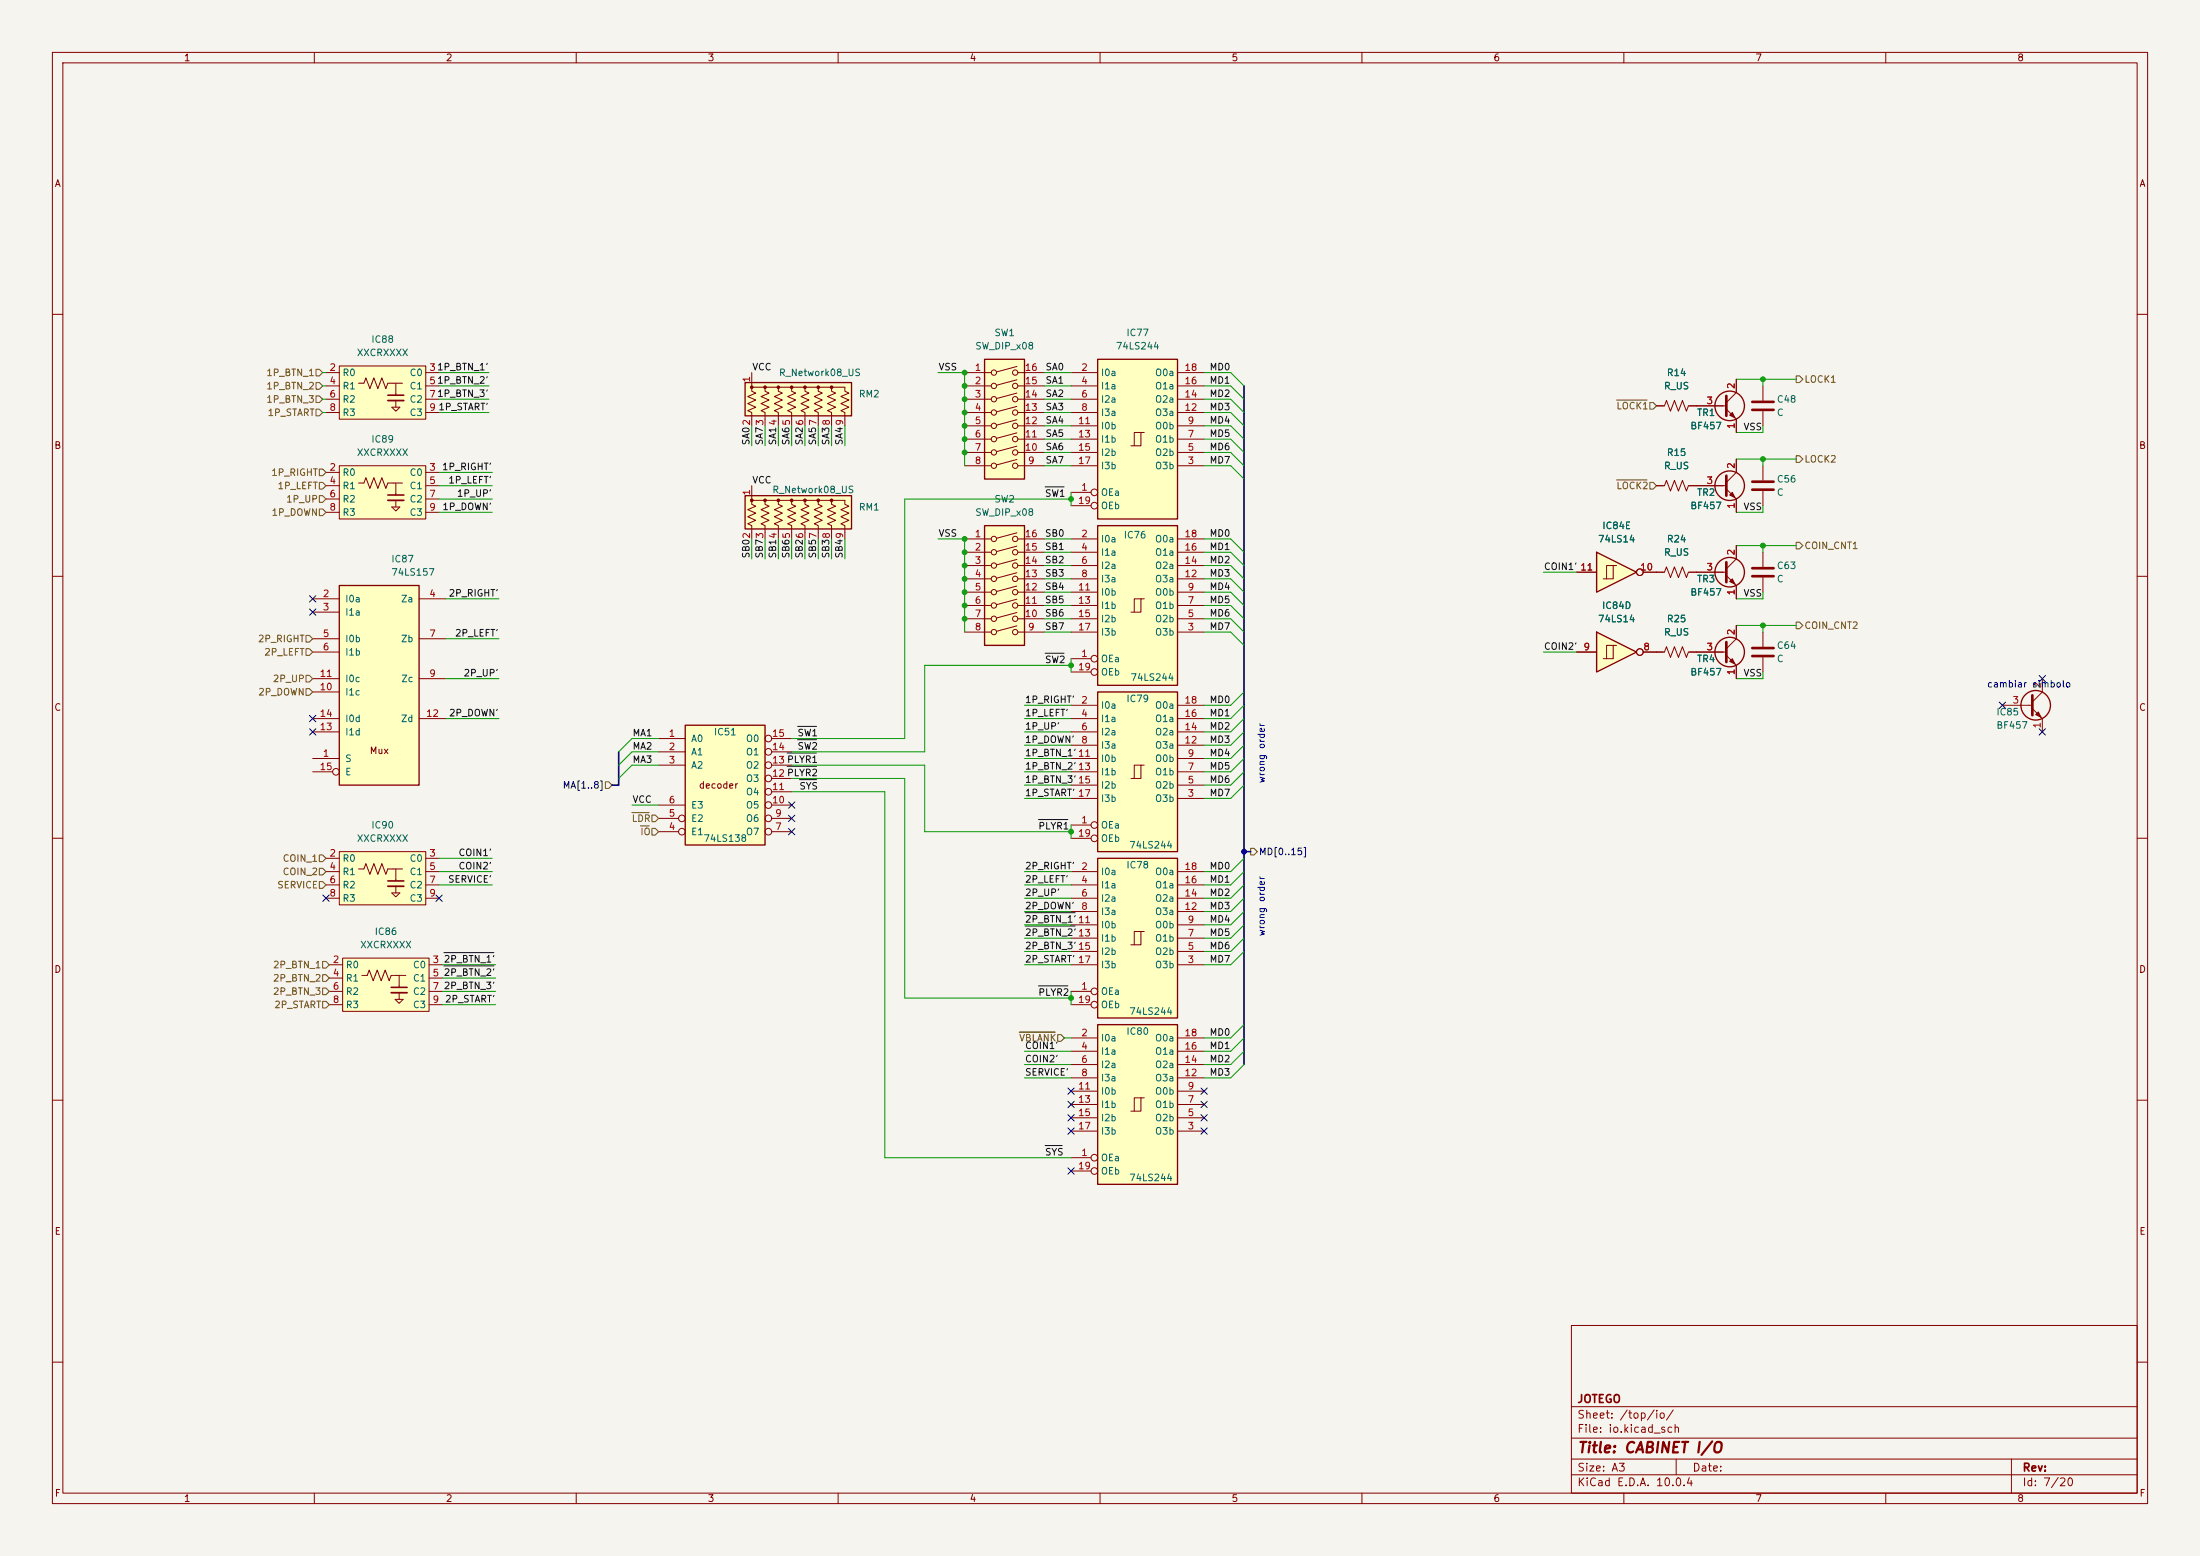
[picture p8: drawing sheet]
<svg xmlns="http://www.w3.org/2000/svg" width="420mm" height="297mm" viewBox="0 0 420 297" stroke-linecap="round" stroke-linejoin="round" font-family="sans-serif">
<path d="M0 0h420v297h-420z" fill="#f5f4ef" stroke="#f5f4ef" stroke-width=".19"/>
<g fill="none" stroke="#840000" stroke-width=".19">
<path d="M10 10h400v277h-400zM12 12h396v273h-396zM60 10v2M110 10v2M160 10v2M210 10v2M260 10v2M310 10v2M360 10v2M10 60h2M408 60h2M10 110h2"/>
<path d="M323.8 109.2h5.8M329.6 109.9l1.9 1.9v2.5M331.5 104.1v2.6l-1.9 1.9M408 110h2M10 160h2M408 160h2M10 210h2M408 210h2M300 253h108v32h-108zM10 260h2M300 278.5h108M300 274.5h108"/>
<path d="M300 268.5h108M320 278.5v3M384 278.5v6.5M408 260h2M60 285v2M110 285v2M160 285v2M210 285v2M260 285v2M300 281.5h108M310 285v2M360 285v2"/>
</g>
<path d="M329.6 107.3v3.8" fill="none" stroke="#840000" stroke-width=".51"/>
<circle cx="330.2" cy="109.2" r="2.82" fill="none" stroke="#840000" stroke-width=".25"/>
<path d="M330.2 111l.5-.5 .5 1z" fill="#840000" stroke="#840000" stroke-width=".19"/>
<path d="M64.8 88.9h16.5v10.2h-16.5z" fill="#ffffc2"/>
<g fill="none" stroke="#840000" stroke-width=".19">
<path d="M62.2 90.2h2.6M62.2 92.7h2.6M62.2 95.3h2.6M62.2 97.8h2.6M64.8 88.9h16.5v10.2h-16.5zM68.5 92.2h1l.3-1 .8 2 .8-2 .7 2 .8-2 .8 2 .3-1h2.8M74.8 96.8h1.5l-.7 .7zM75.6 92.2v2.3M75.6 95.5v1.3M81.3 90.2h2.5M81.3 92.7h2.5M81.3 95.3h2.5"/>
<path d="M81.3 97.8h2.5"/>
</g>
<path d="M74 94.5h3.1" fill="none" stroke="#840000" stroke-width=".3"/>
<path d="M74 95.5h3.1" fill="none" stroke="#840000" stroke-width=".33"/>
<path d="M188 68.6h7.6v22.8h-7.6z" fill="#ffffc2"/>
<g fill="none" stroke="#840000" stroke-width=".19">
<path d="M184.1 71.1h5.1M184.1 73.7h5.1M184.1 76.2h5.1M184.1 78.7h5.1M194.1 70l-3.9 1M194.1 72.5l-3.9 1M194.1 75l-3.9 1.1M194.1 77.6l-3.9 1M194.3 71.1h5.1M194.3 73.7h5.1M194.3 76.2h5.1M194.3 78.7h5.1"/>
<path d="M184.1 81.3h5.1M184.1 83.8h5.1M184.1 86.4h5.1M184.1 88.9h5.1M194.1 80.1l-3.9 1.1M194.1 82.6l-3.9 1.1M194.1 85.2l-3.9 1M194.1 87.7l-3.9 1M194.3 81.3h5.1M194.3 83.8h5.1M194.3 86.4h5.1M194.3 88.9h5.1"/>
<circle cx="189.7" cy="76.2" r=".51"/>
<circle cx="189.7" cy="71.1" r=".51"/>
<circle cx="189.7" cy="73.7" r=".51"/>
<circle cx="189.7" cy="78.7" r=".51"/>
<circle cx="193.8" cy="71.1" r=".51"/>
<circle cx="193.8" cy="73.7" r=".51"/>
<circle cx="193.8" cy="76.2" r=".51"/>
<circle cx="193.8" cy="78.7" r=".51"/>
<circle cx="189.7" cy="83.8" r=".51"/>
<circle cx="189.7" cy="81.3" r=".51"/>
<circle cx="189.7" cy="86.4" r=".51"/>
<circle cx="189.7" cy="88.9" r=".51"/>
<circle cx="193.8" cy="83.8" r=".51"/>
<circle cx="193.8" cy="86.4" r=".51"/>
<circle cx="193.8" cy="81.3" r=".51"/>
<circle cx="193.8" cy="88.9" r=".51"/>
</g>
<path d="M188 68.6h7.6v22.8h-7.6z" fill="none" stroke="#840000" stroke-width=".25"/>
<path d="M64.8 111.8h15.2v38.1h-15.2z" fill="#ffffc2"/>
<g fill="none" stroke="#840000" stroke-width=".25">
<path d="M64.8 111.8h15.2v38.1h-15.2z"/>
<circle cx="330.2" cy="92.7" r="2.82"/>
</g>
<g fill="none" stroke="#840000" stroke-width=".19">
<path d="M316.2 92.7h1.6l.3-1 .8 2 .8-2 .7 2 .8-2 .7 2 .4-1h7.3M329.6 93.3l1.9 2v2.5M331.5 87.6v2.6l-1.9 1.9M336.5 88.9v2.8M336.5 93.7v2.8M59.7 114.3h5.1M59.7 116.8h5.1M80 114.3h5.1M316.2 109.2h1.6l.3-1 .8 2 .8-2 .7 2 .8-2 .7 2 .4-1h1.5M336.5 105.4v2.8M336.5 110.2v2.8M59.7 121.9h5.1"/>
<path d="M59.7 124.5h5.1M59.7 129.5h5.1M59.7 132.1h5.1M59.7 137.2h5.1M59.7 139.7h5.1M80 121.9h5.1M80 129.5h5.1M80 137.2h5.1M59.7 144.8h5.1M59.7 147.3h3.8"/>
<circle cx="64.1" cy="147.3" r=".63"/>
</g>
<path d="M329.6 90.8v3.8M334.5 93.5h4.1M334.5 91.9h4.1M334.5 110h4.1M334.5 108.5h4.1" fill="none" stroke="#840000" stroke-width=".51"/>
<path d="M330.2 94.5l.5-.5 .5 1z" fill="#840000" stroke="#840000" stroke-width=".19"/>
<path d="M304.8 120.7l7.6 3.8-7.6 3.8z" fill="#ffffc2"/>
<g fill="none" stroke="#840000" stroke-width=".25">
<path d="M304.8 120.7l7.6 3.8-7.6 3.8z"/>
<circle cx="330.2" cy="124.5" r="2.82"/>
</g>
<g fill="none" stroke="#840000" stroke-width=".19">
<path d="M331.5 119.4v2.5l-1.9 1.9M301 124.5h3.8M308 123.2h-1.3v2.5M308.6 123.2h-.6v2.5h-1.9M313.7 124.5h4.1l.3-1.1 .8 2.1 .8-2.1 .7 2.1 .8-2.1 .7 2.1 .4-1h7.3M329.6 125.1l1.9 1.9v2.5"/>
<circle cx="313.1" cy="124.5" r=".63"/>
</g>
<path d="M329.6 122.6v3.8" fill="none" stroke="#840000" stroke-width=".51"/>
<path d="M330.2 126.2l.5-.5 .5 1z" fill="#840000" stroke="#840000" stroke-width=".19"/>
<path d="M64.8 69.9h16.5v10.1h-16.5z" fill="#ffffc2"/>
<g fill="none" stroke="#840000" stroke-width=".19">
<path d="M62.2 71.1h2.6M62.2 73.7h2.6M62.2 76.2h2.6M62.2 78.7h2.6M64.8 69.9h16.5v10.1h-16.5zM68.5 73.2h1l.3-1.1 .8 2.1 .8-2.1 .7 2.1 .8-2.1 .8 2.1 .3-1h2.8M74.8 77.7h1.5l-.7 .8zM75.6 73.2v2.2M75.6 76.5v1.2M81.3 71.1h2.5M81.3 73.7h2.5M81.3 76.2h2.5"/>
<path d="M81.3 78.7h2.5"/>
</g>
<path d="M74 75.4h3.1" fill="none" stroke="#840000" stroke-width=".3"/>
<path d="M74 76.5h3.1" fill="none" stroke="#840000" stroke-width=".33"/>
<path d="M304.8 105.4l7.6 3.8-7.6 3.8z" fill="#ffffc2"/>
<g fill="none" stroke="#840000" stroke-width=".25">
<path d="M304.8 105.4l7.6 3.8-7.6 3.8z"/>
<circle cx="330.2" cy="77.5" r="2.82"/>
</g>
<g fill="none" stroke="#840000" stroke-width=".19">
<path d="M316.2 77.5h1.6l.3-1 .8 2 .8-2 .7 2 .8-2 .7 2 .4-1h7.3M329.6 78.1l1.9 1.9v2.6M331.5 72.4v2.5l-1.9 1.9M301 109.2h3.8M308 108h-1.3v2.5M308.6 108h-.6v2.5h-1.9M313.7 109.2h2.5M336.5 120.7v2.7M336.5 125.5v2.8"/>
<circle cx="313.1" cy="109.2" r=".63"/>
</g>
<path d="M329.6 75.6v3.8M334.5 125.2h4.1M334.5 123.7h4.1" fill="none" stroke="#840000" stroke-width=".51"/>
<path d="M330.2 79.2l.5-.5 .5 1.1z" fill="#840000" stroke="#840000" stroke-width=".19"/>
<path d="M142.2 94.6h20.4v6.4h-20.4z" fill="#ffffc2"/>
<path d="M142.2 94.6h20.4v6.4h-20.4z" fill="none" stroke="#840000" stroke-width=".25"/>
<g fill="#840000" stroke="#840000" stroke-width=".19">
<circle cx="143.5" cy="95.5" r=".25"/>
<circle cx="146" cy="95.5" r=".25"/>
<circle cx="148.6" cy="95.5" r=".25"/>
<circle cx="151.1" cy="95.5" r=".25"/>
<circle cx="153.7" cy="95.5" r=".25"/>
<circle cx="156.2" cy="95.5" r=".25"/>
<circle cx="158.7" cy="95.5" r=".25"/>
</g>
<path d="M143.5 92.7v2.6M146 95.5v.8l.8 .3-1.5 .7 1.5 .6-1.5 .7 1.5 .7-1.5 .7 .7 .3v2.6M148.6 95.5v.8l.8 .3-1.6 .7 1.6 .6-1.6 .7 1.6 .7-1.6 .7 .8 .3v2.6M151.1 95.5v.8l.8 .3-1.5 .7 1.5 .6-1.5 .7 1.5 .7-1.5 .7 .7 .3v2.6M153.7 95.5v.8l.7 .3-1.5 .7 1.5 .6-1.5 .7 1.5 .7-1.5 .7 .8 .3v2.6M156.2 95.5v.8l.8 .3-1.6 .7 1.6 .6-1.6 .7 1.6 .7-1.6 .7 .8 .3v2.6M158.7 95.5v.8l.8 .3-1.5 .7 1.5 .6-1.5 .7 1.5 .7-1.5 .7 .7 .3v2.6M143.5 102.9v-2.6l-.8-.3 1.6-.7-1.6-.7 1.6-.7-1.6-.6 1.6-.7-.8-.3v-.8h17.8v.8l.8 .3-1.6 .7 1.6 .6-1.6 .7 1.6 .7-1.6 .7 .8 .3v2.6" fill="none" stroke="#840000" stroke-width=".19"/>
<path d="M142.2 73h20.4v6.4h-20.4z" fill="#ffffc2"/>
<path d="M142.2 73h20.4v6.4h-20.4z" fill="none" stroke="#840000" stroke-width=".25"/>
<g fill="#840000" stroke="#840000" stroke-width=".19">
<circle cx="143.5" cy="73.9" r=".25"/>
<circle cx="146" cy="73.9" r=".25"/>
<circle cx="148.6" cy="73.9" r=".25"/>
<circle cx="151.1" cy="73.9" r=".25"/>
<circle cx="153.7" cy="73.9" r=".25"/>
<circle cx="156.2" cy="73.9" r=".25"/>
<circle cx="158.7" cy="73.9" r=".25"/>
</g>
<path d="M143.5 71.1v2.6M146 73.9v.8l.8 .3-1.5 .7 1.5 .7-1.5 .6 1.5 .7-1.5 .7 .7 .3v2.6M148.6 73.9v.8l.8 .3-1.6 .7 1.6 .7-1.6 .6 1.6 .7-1.6 .7 .8 .3v2.6M151.1 73.9v.8l.8 .3-1.5 .7 1.5 .7-1.5 .6 1.5 .7-1.5 .7 .7 .3v2.6M153.7 73.9v.8l.7 .3-1.5 .7 1.5 .7-1.5 .6 1.5 .7-1.5 .7 .8 .3v2.6M156.2 73.9v.8l.8 .3-1.6 .7 1.6 .7-1.6 .6 1.6 .7-1.6 .7 .8 .3v2.6M158.7 73.9v.8l.8 .3-1.5 .7 1.5 .7-1.5 .6 1.5 .7-1.5 .7 .7 .3v2.6M143.5 81.3v-2.6l-.8-.3 1.6-.7-1.6-.7 1.6-.6-1.6-.7 1.6-.7-.8-.3v-.8h17.8v.8l.8 .3-1.6 .7 1.6 .7-1.6 .6 1.6 .7-1.6 .7 .8 .3v2.6" fill="none" stroke="#840000" stroke-width=".19"/>
<path d="M65.4 182.9h16.5v10.1h-16.5z" fill="#ffffc2"/>
<g fill="none" stroke="#840000" stroke-width=".19">
<path d="M336.5 73.7v2.8M336.5 78.5v2.8M382.3 134.6h5.7M388 135.3l1.9 1.9v2.5M389.9 129.5v2.6l-1.9 1.9M62.9 184.2h2.5M62.9 186.7h2.5M62.9 189.2h2.5M62.9 191.8h2.5M65.4 182.9h16.5v10.1h-16.5zM69.1 186.2h1l.4-1 .7 2 .8-2 .8 2 .7-2 .8 2 .4-1h2.8M75.4 190.8h1.6l-.8 .7z"/>
<path d="M76.2 186.2v2.3M76.2 189.5v1.3M81.9 184.2h2.6M81.9 186.7h2.6M81.9 189.2h2.6M81.9 191.8h2.6"/>
</g>
<path d="M74.7 188.5h3" fill="none" stroke="#840000" stroke-width=".3"/>
<path d="M74.7 189.5h3" fill="none" stroke="#840000" stroke-width=".33"/>
<path d="M334.5 78.2h4.1M334.5 76.7h4.1M388 132.7v3.8" fill="none" stroke="#840000" stroke-width=".51"/>
<circle cx="388.6" cy="134.6" r="2.82" fill="none" stroke="#840000" stroke-width=".25"/>
<path d="M388.6 136.4l.5-.5 .5 1z" fill="#840000" stroke="#840000" stroke-width=".19"/>
<path d="M209.5 132.1h15.3v30.5h-15.3z" fill="#ffffc2"/>
<g fill="none" stroke="#840000" stroke-width=".19">
<path d="M204.5 134.6h5M204.5 137.2h5M204.5 139.7h5M224.8 134.6h5.1M224.8 137.2h5.1M224.8 139.7h5.1M204.5 157.5h3.8M204.5 152.4h5M204.5 149.9h5M204.5 147.3h5M204.5 142.2h5M204.5 144.8h5"/>
<path d="M217.8 146.1h-1.3v2.5M218.4 146.1h-.6v2.5h-1.9M224.8 152.4h5.1M224.8 149.9h5.1M224.8 147.3h5.1M224.8 142.2h5.1M224.8 144.8h5.1M204.5 160h3.8"/>
<circle cx="208.9" cy="157.5" r=".63"/>
<circle cx="208.9" cy="160" r=".63"/>
</g>
<path d="M209.5 132.1h15.3v30.5h-15.3z" fill="none" stroke="#840000" stroke-width=".25"/>
<path d="M188 100.3h7.6v22.9h-7.6z" fill="#ffffc2"/>
<g fill="none" stroke="#840000" stroke-width=".19">
<path d="M184.1 102.9h5.1M184.1 105.4h5.1M184.1 108h5.1M184.1 110.5h5.1M184.1 113h5.1M184.1 115.6h5.1M184.1 118.1h5.1M194.1 101.7l-3.9 1M194.1 104.2l-3.9 1.1M194.1 106.8l-3.9 1M194.1 109.3l-3.9 1.1M194.1 111.9l-3.9 1"/>
<path d="M194.1 114.4l-3.9 1M194.1 116.9l-3.9 1.1M194.1 119.5l-3.9 1M194.3 102.9h5.1M194.3 105.4h5.1M194.3 108h5.1M194.3 110.5h5.1M194.3 113h5.1M194.3 115.6h5.1M194.3 118.1h5.1M184.1 120.7h5.1M194.3 120.7h5.1"/>
<circle cx="189.7" cy="118.1" r=".51"/>
<circle cx="189.7" cy="105.4" r=".51"/>
<circle cx="189.7" cy="113" r=".51"/>
<circle cx="189.7" cy="102.9" r=".51"/>
<circle cx="189.7" cy="108" r=".51"/>
<circle cx="189.7" cy="110.5" r=".51"/>
<circle cx="189.7" cy="115.6" r=".51"/>
<circle cx="193.8" cy="105.4" r=".51"/>
<circle cx="193.8" cy="102.9" r=".51"/>
<circle cx="193.8" cy="113" r=".51"/>
<circle cx="193.8" cy="108" r=".51"/>
<circle cx="193.8" cy="115.6" r=".51"/>
<circle cx="193.8" cy="118.1" r=".51"/>
<circle cx="193.8" cy="110.5" r=".51"/>
<circle cx="189.7" cy="120.7" r=".51"/>
<circle cx="193.8" cy="120.7" r=".51"/>
</g>
<path d="M188 100.3h7.6v22.9h-7.6z" fill="none" stroke="#840000" stroke-width=".25"/>
<path d="M209.5 195.6h15.3v30.5h-15.3z" fill="#ffffc2"/>
<g fill="none" stroke="#840000" stroke-width=".19">
<path d="M204.5 198.1h5M224.8 198.1h5.1M204.5 215.9h5M204.5 200.7h5M204.5 213.4h5M204.5 203.2h5M204.5 210.8h5M204.5 205.7h5M204.5 208.3h5M217.8 209.6h-1.3v2.5M218.4 209.6h-.6v2.5h-1.9M224.8 215.9h5.1"/>
<path d="M224.8 200.7h5.1M224.8 213.4h5.1M224.8 203.2h5.1M224.8 210.8h5.1M224.8 205.7h5.1M224.8 208.3h5.1M204.5 221h3.8M204.5 223.5h3.8"/>
<circle cx="208.9" cy="221" r=".63"/>
<circle cx="208.9" cy="223.5" r=".63"/>
</g>
<path d="M209.5 195.6h15.3v30.5h-15.3z" fill="none" stroke="#840000" stroke-width=".25"/>
<path d="M209.5 163.8h15.3v30.5h-15.3z" fill="#ffffc2"/>
<g fill="none" stroke="#840000" stroke-width=".19">
<path d="M204.5 166.4h5M204.5 168.9h5M204.5 171.5h5M204.5 179.1h5M204.5 174h5M204.5 176.5h5M217.8 177.8h-1.3v2.5M218.4 177.8h-.6v2.5h-1.9M224.8 166.4h5.1M224.8 168.9h5.1M224.8 171.5h5.1M224.8 179.1h5.1"/>
<path d="M224.8 174h5.1M224.8 176.5h5.1M204.5 189.2h3.8M204.5 184.2h5M204.5 181.6h5M204.5 191.8h3.8M224.8 184.2h5.1M224.8 181.6h5.1"/>
<circle cx="208.9" cy="191.8" r=".63"/>
<circle cx="208.9" cy="189.2" r=".63"/>
</g>
<path d="M209.5 163.8h15.3v30.5h-15.3z" fill="none" stroke="#840000" stroke-width=".25"/>
<path d="M209.5 100.3h15.3v30.5h-15.3z" fill="#ffffc2"/>
<g fill="none" stroke="#840000" stroke-width=".19">
<path d="M204.5 102.9h5M204.5 105.4h5M204.5 118.1h5M204.5 108h5M204.5 115.6h5M204.5 110.5h5M204.5 113h5M217.8 114.3h-1.3v2.5M218.4 114.3h-.6v2.5h-1.9M224.8 102.9h5.1M224.8 105.4h5.1M224.8 118.1h5.1"/>
<path d="M224.8 108h5.1M224.8 115.6h5.1M224.8 110.5h5.1M224.8 113h5.1M204.5 125.7h3.8M204.5 120.7h5M204.5 128.3h3.8M224.8 120.7h5.1"/>
<circle cx="208.9" cy="125.7" r=".63"/>
<circle cx="208.9" cy="128.3" r=".63"/>
</g>
<path d="M209.5 100.3h15.3v30.5h-15.3z" fill="none" stroke="#840000" stroke-width=".25"/>
<path d="M64.8 162.6h16.5v10.1h-16.5z" fill="#ffffc2"/>
<g fill="none" stroke="#840000" stroke-width=".19">
<path d="M62.2 163.8h2.6M62.2 166.4h2.6M62.2 168.9h2.6M62.2 171.5h2.6M64.8 162.6h16.5v10.1h-16.5zM68.5 165.9h1l.3-1.1 .8 2.1 .8-2.1 .7 2.1 .8-2.1 .8 2.1 .3-1h2.8M74.8 170.4h1.5l-.7 .8zM75.6 165.9v2.2M75.6 169.2v1.2M81.3 163.8h2.5M81.3 166.4h2.5M81.3 168.9h2.5"/>
<path d="M81.3 171.5h2.5"/>
</g>
<path d="M74 168.1h3.1" fill="none" stroke="#840000" stroke-width=".3"/>
<path d="M74 169.2h3.1" fill="none" stroke="#840000" stroke-width=".33"/>
<path d="M209.5 68.6h15.3v30.5h-15.3z" fill="#ffffc2"/>
<g fill="none" stroke="#840000" stroke-width=".19">
<path d="M204.5 71.1h5M204.5 73.7h5M204.5 76.2h5M204.5 78.7h5M224.8 71.1h5.1M224.8 73.7h5.1M224.8 76.2h5.1M224.8 78.7h5.1M204.5 94h3.8M204.5 88.9h5M204.5 86.4h5M204.5 83.8h5"/>
<path d="M204.5 81.3h5M204.5 96.5h3.8M217.8 82.6h-1.3v2.5M218.4 82.6h-.6v2.5h-1.9M224.8 88.9h5.1M224.8 86.4h5.1M224.8 83.8h5.1M224.8 81.3h5.1"/>
<circle cx="208.9" cy="94" r=".63"/>
<circle cx="208.9" cy="96.5" r=".63"/>
</g>
<path d="M209.5 68.6h15.3v30.5h-15.3z" fill="none" stroke="#840000" stroke-width=".25"/>
<path d="M130.8 138.4h15.2v22.9h-15.2z" fill="#ffffc2"/>
<path d="M130.8 138.4h15.2v22.9h-15.2z" fill="none" stroke="#840000" stroke-width=".25"/>
<g fill="none" stroke="#840000" stroke-width=".19">
<path d="M316.2 77.5h1.3M322.6 77.5h6.3M331.5 72.4v2.5M316.2 92.7h1.3M322.6 92.7h6.3M331.5 80v2.6M331.5 87.6v2.6M331.5 95.3v2.5M301 109.2h3.8M313.7 109.2h3.8M322.6 109.2h6.3M331.5 104.1v2.6"/>
<path d="M331.5 111.8v2.5M331.5 119.4v2.5M301 124.5h3.8M313.7 124.5h3.8M322.6 124.5h6.3M331.5 127v2.5M125.7 141h5.1M125.7 143.5h5.1M125.7 146.1h5.1M125.7 158.8h3.8M125.7 156.2h3.8M125.7 153.7h5.1"/>
<path d="M147.3 141h3.8M147.3 143.5h3.8M147.3 146.1h3.8M147.3 158.8h3.8M147.3 156.2h3.8M147.3 153.7h3.8M147.3 151.1h3.8M147.3 148.6h3.8"/>
<circle cx="313.1" cy="109.2" r=".63"/>
<circle cx="313.1" cy="124.5" r=".63"/>
<circle cx="130.2" cy="158.7" r=".63"/>
<circle cx="130.2" cy="156.2" r=".63"/>
<circle cx="146.7" cy="153.7" r=".63"/>
<circle cx="146.7" cy="148.6" r=".63"/>
<circle cx="146.7" cy="141" r=".63"/>
<circle cx="146.7" cy="158.7" r=".63"/>
<circle cx="146.7" cy="146" r=".63"/>
<circle cx="146.7" cy="143.5" r=".63"/>
<circle cx="146.7" cy="151.1" r=".63"/>
<circle cx="146.7" cy="156.2" r=".63"/>
</g>
<g fill="none" stroke="#725600" stroke-width=".19">
<path d="M60.3 70.5h.7l.6 .6-.6 .7h-.7zM60.3 78.1h.7l.6 .6-.6 .7h-.7zM60.3 73h.7l.6 .7-.6 .6h-.7zM60.3 75.6h.7l.6 .6-.6 .6h-.7zM308.6 76.4h5.8M315 76.8h.6l.6 .7-.6 .6h-.6zM342.9 71.8h.6l.7 .6-.7 .6h-.6zM61 94.6h.6l.6 .7-.6 .6h-.6zM61 92.1h.6l.6 .6-.6 .6h-.6zM61 97.2h.6l.6 .6-.6 .6h-.6zM61 89.5h.6l.6 .7-.6 .6h-.6zM308.6 91.6h5.8"/>
<path d="M315 92.1h.6l.6 .6-.6 .6h-.6zM342.9 87h.6l.7 .6-.7 .7h-.6zM342.9 118.7h.6l.7 .7-.7 .6h-.6zM342.9 103.5h.6l.7 .6-.7 .7h-.6zM58.4 131.4h.7l.6 .7-.6 .6h-.7zM58.4 128.9h.7l.6 .6-.6 .7h-.7zM58.4 121.3h.7l.6 .6-.6 .7h-.7zM58.4 123.8h.7l.6 .7-.6 .6h-.7zM115.6 149.2h.6l.6 .7-.6 .6h-.6zM120.6 155.1h3.3M122.3 157.6h1.6M124.5 155.6h.6l.6 .6-.6 .6h-.6z"/>
<path d="M124.5 158.1h.6l.6 .7-.6 .6h-.6zM61 163.2h.6l.6 .6-.6 .7h-.6zM61 168.3h.6l.6 .6-.6 .6h-.6zM61 165.7h.6l.6 .7-.6 .6h-.6zM238.8 161.9h.6l.6 .7-.6 .6h-.6zM61.6 183.5h.6l.7 .7-.7 .6h-.6zM61.6 186.1h.6l.7 .6-.7 .6h-.6zM61.6 188.6h.6l.7 .6-.7 .7h-.6zM61.6 191.1h.6l.7 .7-.7 .6h-.6zM194.6 197h6.8M201.9 197.5h.7l.6 .6-.6 .7h-.7z"/>
</g>
<g fill="none" stroke="#0f0f0f" stroke-width=".19">
<path d="M199.5 92.9h3.6M152.3 138.7h3.6M199.5 124.7h3.6M150.3 146.3h5.6M150.3 143.7h5.6M152.3 141.2h3.6M152.6 148.8h3.3M198.2 156.4h5.7M195.7 176.8h9.6M195.7 174.2h9.6M84.7 184.4h9.6M84.7 181.8h9.6"/>
<path d="M198.2 188.2h5.7M199.5 218.7h3.3"/>
</g>
<path d="M237.5 73.7v129.5M118.1 143.5v6.4h-1.3M237.5 162.6h1.3" fill="none" stroke="#000084" stroke-width=".3"/>
<g fill="none" stroke="#009600" stroke-width=".19">
<path d="M61.6 71.1h.6M61.6 78.7h.6M61.6 76.2h.6M61.6 73.7h.6M83.8 71.1h9.5M83.8 78.7h9.5M83.8 76.2h9.5M83.8 73.7h9.5M179.1 71.1h5v17.8M199.4 71.1h5.1M199.4 78.7h5.1M199.4 76.2h5.1"/>
<path d="M199.4 73.7h5.1M229.9 71.1h5l2.6 2.6M229.9 78.7h5l2.6 2.6M229.9 76.2h5l2.6 2.5M229.9 73.7h5l2.6 2.5M331.5 72.4h11.4M336.5 72.4v1.3M83.8 95.3h10.2M83.8 97.8h10.2M83.8 92.7h10.2M83.8 90.2h10.2M143.5 81.3v3.8"/>
<path d="M146 81.3v3.8M148.6 81.3v3.8M151.1 81.3v3.8M153.7 81.3v3.8M156.2 81.3v3.8M158.7 81.3v3.8M161.3 81.3v3.8M199.4 88.9h5.1M199.4 83.8h5.1M199.4 81.3h5.1M199.4 86.4h5.1M204.5 94v2.5"/>
<path d="M204.5 95.3h-31.8v45.7h-21.6M229.9 88.9h5l2.6 2.5M229.9 83.8h5l2.6 2.6M229.9 81.3h5l2.6 2.5M229.9 86.4h5l2.6 2.5M331.5 87.6h11.4M336.5 81.3v1.3h-5M336.5 87.6v1.3M336.5 96.5v1.3h-5M85.1 114.3h10.1M143.5 102.9v3.8M146 102.9v3.8"/>
<path d="M148.6 102.9v3.8M151.1 102.9v3.8M153.7 102.9v3.8M156.2 102.9v3.8M158.7 102.9v3.8M161.3 102.9v3.8M179.1 102.9h5v17.8M199.4 102.9h5.1M199.4 105.4h5.1M199.4 110.5h5.1M199.4 108h5.1M199.4 113h5.1"/>
<path d="M199.4 118.1h5.1M199.4 115.6h5.1M229.9 102.9h5l2.6 2.5M229.9 105.4h5l2.6 2.6M229.9 110.5h5l2.6 2.5M229.9 108h5l2.6 2.5M229.9 113h5l2.6 2.6M229.9 118.1h5l2.6 2.6M229.9 115.6h5l2.6 2.5M294.6 109.2h6.4M331.5 119.4h11.4M331.5 104.1h11.4"/>
<path d="M336.5 104.1v1.3M336.5 113v1.3h-5M336.5 119.4v1.3M85.1 137.2h10.1M85.1 129.5h10.1M85.1 121.9h10.1M195.6 139.7h8.9M195.6 134.6h8.9M195.6 137.2h8.9M199.4 120.7h5.1M204.5 125.7v2.6M204.5 127h-28v16.5h-25.4"/>
<path d="M229.9 120.7h5l2.6 2.5M237.5 137.2l-2.6 2.5h-5M237.5 132.1l-2.6 2.5h-5M237.5 139.7l-2.6 2.5h-5M237.5 134.6l-2.6 2.6h-5M294.6 124.5h6.4M336.5 128.3v1.2h-5M120.6 153.7h5.1M125.7 141h-5.1l-2.5 2.5M125.7 143.5h-5.1l-2.5 2.6M125.7 146.1h-5.1l-2.5 2.5M151.1 148.6h21.6v41.9h31.8"/>
<path d="M151.1 151.1h17.8v69.9h35.6M151.1 146.1h25.4v12.7h28M195.6 152.4h8.9M195.6 144.8h8.9M195.6 142.2h8.9M195.6 149.9h8.9M195.6 147.3h8.9M204.5 157.5v2.5M237.5 149.9l-2.6 2.5h-5M237.5 142.2l-2.6 2.6h-5M237.5 147.3l-2.6 2.6h-5M237.5 144.8l-2.6 2.5h-5"/>
<path d="M83.8 168.9h10.2M83.8 166.4h10.2M83.8 163.8h10.2M195.6 171.5h8.9M195.6 168.9h8.9M195.6 174h8.9M195.6 179.1h8.9M195.6 176.5h8.9M195.6 166.4h8.9M237.5 168.9l-2.6 2.6h-5M237.5 166.4l-2.6 2.5h-5M237.5 179.1l-2.6 2.5h-5"/>
<path d="M237.5 171.5l-2.6 2.5h-5M237.5 176.5l-2.6 2.6h-5M237.5 174l-2.6 2.5h-5M237.5 163.8l-2.6 2.6h-5M84.5 184.2h10.1M84.5 191.8h10.1M84.5 186.7h10.1M84.5 189.2h10.1M195.6 181.6h8.9M195.6 184.2h8.9M203.2 198.1h1.3M204.5 189.2v2.6"/>
<path d="M237.5 195.6l-2.6 2.5h-5M237.5 198.1l-2.6 2.6h-5M237.5 181.6l-2.6 2.6h-5M195.6 200.7h8.9M195.6 205.7h8.9M195.6 203.2h8.9M237.5 203.2l-2.6 2.5h-5M237.5 200.7l-2.6 2.5h-5"/>
</g>
<g fill="none" stroke="#000084" stroke-width=".19">
<path d="M59.1 116.2l1.2 1.2M59.1 113.7l1.2 1.2M60.3 116.2l-1.2 1.2M60.3 113.7l-1.2 1.2M59.1 139.1l1.2 1.2M59.1 136.6l1.2 1.2M60.3 139.1l-1.2 1.2M60.3 136.6l-1.2 1.2M381.7 134l1.2 1.2M382.9 134l-1.2 1.2M389.3 128.9l1.2 1.2M389.3 139.1l1.2 1.2"/>
<path d="M390.5 128.9l-1.2 1.2M390.5 139.1l-1.2 1.2M150.5 155.6l1.2 1.2M150.5 158.1l1.2 1.3M150.5 153.1l1.2 1.2M151.7 155.6l-1.2 1.2M151.7 158.1l-1.2 1.3M151.7 153.1l-1.2 1.2M61.6 170.8l1.2 1.3M62.8 170.8l-1.2 1.3M83.2 170.8l1.2 1.3M84.4 170.8l-1.2 1.3"/>
<path d="M203.9 212.8l1.2 1.2M203.9 207.7l1.2 1.2M203.9 210.2l1.2 1.2M203.9 215.3l1.2 1.2M205.1 212.8l-1.2 1.2M205.1 207.7l-1.2 1.2M205.1 210.2l-1.2 1.2M205.1 215.3l-1.2 1.2M229.3 207.7l1.2 1.2M229.3 215.3l1.2 1.2M229.3 212.8l1.2 1.2M229.3 210.2l1.2 1.2"/>
<path d="M230.5 207.7l-1.2 1.2M230.5 215.3l-1.2 1.2M230.5 212.8l-1.2 1.2M230.5 210.2l-1.2 1.2M203.9 222.9l1.2 1.2M205.1 222.9l-1.2 1.2"/>
</g>
<g fill="#009600" stroke="#009600" stroke-width=".19">
<circle cx="184.1" cy="113" r=".46"/>
<circle cx="184.1" cy="102.9" r=".46"/>
<circle cx="184.1" cy="110.5" r=".46"/>
<circle cx="184.1" cy="105.4" r=".46"/>
<circle cx="184.1" cy="108" r=".46"/>
<circle cx="184.1" cy="73.7" r=".46"/>
<circle cx="184.1" cy="78.7" r=".46"/>
<circle cx="184.1" cy="76.2" r=".46"/>
<circle cx="184.1" cy="81.3" r=".46"/>
<circle cx="184.1" cy="71.1" r=".46"/>
<circle cx="184.1" cy="83.8" r=".46"/>
<circle cx="184.1" cy="86.4" r=".46"/>
<circle cx="204.5" cy="95.3" r=".46"/>
<circle cx="204.5" cy="190.5" r=".46"/>
<circle cx="336.5" cy="87.6" r=".46"/>
<circle cx="336.5" cy="72.4" r=".46"/>
<circle cx="336.5" cy="104.1" r=".46"/>
<circle cx="336.5" cy="119.4" r=".46"/>
<circle cx="204.5" cy="158.8" r=".46"/>
<circle cx="204.5" cy="127" r=".46"/>
<circle cx="184.1" cy="118.1" r=".46"/>
<circle cx="184.1" cy="115.6" r=".46"/>
</g>
<circle cx="237.5" cy="162.6" r=".46" fill="#000084" stroke="#000084" stroke-width=".19"/>
<text font-size="2" fill="#840000" x="301" y="277.8">Title: CABINET I/O</text>
<g font-size="1.5" fill="#840000">
<text x="301" y="268.1">JOTEGO</text>
<text x="301" y="273.8">File: io.kicad_sch</text>
<text x="301" y="271.1">Sheet: /top/io/</text>
<text x="301" y="281.2">Size: A3</text>
<text x="323" y="281.2">Date:</text>
<text x="386" y="281.2">Rev:</text>
<text x="301" y="284">KiCad E.D.A. 10.0.4</text>
<text x="386" y="284">Id: 7/20</text>
</g>
<g font-size="1.3" fill="#840000">
<text x="35" y="12">1</text>
<text x="85" y="12">2</text>
<text x="135" y="12">3</text>
<text x="185" y="12">4</text>
<text x="235" y="12">5</text>
<text x="285" y="12">6</text>
<text x="335" y="12">7</text>
<text x="385" y="12">8</text>
<text x="10.3" y="36">A</text>
<text x="408.3" y="36">A</text>
<text x="10.3" y="86">B</text>
<text x="408.2" y="86">B</text>
<text x="10.3" y="136">C</text>
<text x="408.2" y="136">C</text>
<text x="70.5" y="144.2">Mux</text>
<text x="133.3" y="150.8">decoder</text>
<text x="10.3" y="186">D</text>
<text x="408.2" y="186">D</text>
<text x="10.3" y="236">E</text>
<text x="408.3" y="236">E</text>
<text x="10.3" y="286">F</text>
<text x="35" y="287">1</text>
<text x="85" y="287">2</text>
<text x="135" y="287">3</text>
<text x="185" y="287">4</text>
<text x="235" y="287">5</text>
<text x="285" y="287">6</text>
<text x="335" y="287">7</text>
<text x="385" y="287">8</text>
<text x="408.3" y="286">F</text>
</g>
<g font-size="1.3" fill="#006464">
<text x="70.8" y="65.7">IC88</text>
<text x="189.7" y="64.5">SW1</text>
<text x="214.9" y="64.5">IC77</text>
<text x="68" y="68.3">XXCRXXXX</text>
<text x="186.1" y="67">SW_DIP_x08</text>
<text x="212.9" y="67">74LS244</text>
<text x="65.3" y="72.1">R0</text>
<text x="65.3" y="74.6">R1</text>
<text x="65.3" y="77.2">R2</text>
<text x="78.1" y="72.1">C0</text>
<text x="78.1" y="74.6">C1</text>
<text x="78.1" y="77.2">C2</text>
<text x="148.6" y="72.1">R_Network08_US</text>
<text x="163.8" y="76.2">RM2</text>
<text x="210.1" y="72.1">I0a</text>
<text x="210.1" y="74.6">I1a</text>
<text x="210.1" y="77.2">I2a</text>
<text x="220.4" y="77.2">O2a</text>
<text x="220.4" y="74.6">O1a</text>
<text x="220.4" y="72.1">O0a</text>
<text x="317.5" y="74.6">R_US</text>
<text x="318.1" y="72.1">R14</text>
<text x="339.1" y="77.2">C48</text>
<text x="65.3" y="79.7">R3</text>
<text x="78.1" y="79.7">C3</text>
<text x="210.1" y="79.7">I3a</text>
<text x="210.1" y="82.3">I0b</text>
<text x="220.4" y="82.3">O0b</text>
<text x="220.4" y="79.7">O3a</text>
<text x="322.6" y="82.3">BF457</text>
<text x="323.9" y="79.7">TR1</text>
<text x="339.1" y="79.7">C</text>
<text x="68" y="87.3">XXCRXXXX</text>
<text x="70.8" y="84.8">IC89</text>
<text x="210.1" y="84.8">I1b</text>
<text x="210.1" y="87.3">I2b</text>
<text x="210.1" y="89.9">I3b</text>
<text x="220.4" y="89.9">O3b</text>
<text x="220.4" y="87.3">O2b</text>
<text x="220.4" y="84.8">O1b</text>
<text x="317.5" y="89.9">R_US</text>
<text x="318.1" y="87.3">R15</text>
<text x="65.3" y="91.1">R0</text>
<text x="65.3" y="93.7">R1</text>
<text x="78.1" y="91.1">C0</text>
<text x="78.1" y="93.7">C1</text>
<text x="147.3" y="94.4">R_Network08_US</text>
<text x="210.1" y="95">OEa</text>
<text x="323.9" y="95">TR2</text>
<text x="339.1" y="92.4">C56</text>
<text x="339.1" y="95">C</text>
<text x="65.3" y="96.2">R2</text>
<text x="65.3" y="98.8">R3</text>
<text x="78.1" y="96.2">C2</text>
<text x="78.1" y="98.8">C3</text>
<text x="163.8" y="97.7">RM1</text>
<text x="186.1" y="98.8">SW_DIP_x08</text>
<text x="189.7" y="96.2">SW2</text>
<text x="210.1" y="97.5">OEb</text>
<text x="305.8" y="101.3">IC84E</text>
<text x="322.6" y="97.5">BF457</text>
<text x="74.6" y="107.7">IC87</text>
<text x="210.1" y="103.8">I0a</text>
<text x="210.1" y="106.4">I1a</text>
<text x="214.4" y="103.1">IC76</text>
<text x="220.4" y="106.4">O1a</text>
<text x="220.4" y="103.8">O0a</text>
<text x="305" y="103.8">74LS14</text>
<text x="317.5" y="106.4">R_US</text>
<text x="318.1" y="103.8">R24</text>
<text x="74.6" y="110.2">74LS157</text>
<text x="210.1" y="108.9">I2a</text>
<text x="210.1" y="111.5">I3a</text>
<text x="220.4" y="111.5">O3a</text>
<text x="220.4" y="108.9">O2a</text>
<text x="323.9" y="111.5">TR3</text>
<text x="339.1" y="108.9">C63</text>
<text x="339.1" y="111.5">C</text>
<text x="65.8" y="115.3">I0a</text>
<text x="65.8" y="117.8">I1a</text>
<text x="76.4" y="115.3">Za</text>
<text x="210.1" y="114">I0b</text>
<text x="210.1" y="116.5">I1b</text>
<text x="210.1" y="119.1">I2b</text>
<text x="220.4" y="119.1">O2b</text>
<text x="220.4" y="116.5">O1b</text>
<text x="220.4" y="114">O0b</text>
<text x="305" y="119.1">74LS14</text>
<text x="305.7" y="116.5">IC84D</text>
<text x="318.1" y="119.1">R25</text>
<text x="322.6" y="114">BF457</text>
<text x="65.8" y="122.9">I0b</text>
<text x="65.8" y="125.4">I1b</text>
<text x="76.4" y="122.9">Zb</text>
<text x="210.1" y="121.6">I3b</text>
<text x="220.4" y="121.6">O3b</text>
<text x="317.5" y="121.6">R_US</text>
<text x="339.1" y="124.2">C64</text>
<text x="65.8" y="130.5">I0c</text>
<text x="76.5" y="130.5">Zc</text>
<text x="210.1" y="126.7">OEa</text>
<text x="210.1" y="129.2">OEb</text>
<text x="215.7" y="130.3">74LS244</text>
<text x="322.6" y="129.2">BF457</text>
<text x="323.9" y="126.7">TR4</text>
<text x="339.1" y="126.7">C</text>
<text x="65.8" y="133.1">I1c</text>
<text x="210.1" y="135.6">I0a</text>
<text x="214.9" y="134.3">IC79</text>
<text x="220.4" y="135.6">O0a</text>
<text x="381" y="136.9">IC85</text>
<text x="65.8" y="140.7">I1d</text>
<text x="65.8" y="138.1">I0d</text>
<text x="76.4" y="138.1">Zd</text>
<text x="131.8" y="141.9">A0</text>
<text x="136.2" y="140.7">IC51</text>
<text x="142.3" y="141.9">O0</text>
<text x="210.1" y="138.1">I1a</text>
<text x="210.1" y="140.7">I2a</text>
<text x="210.1" y="143.2">I3a</text>
<text x="220.4" y="143.2">O3a</text>
<text x="220.4" y="140.7">O2a</text>
<text x="220.4" y="138.1">O1a</text>
<text x="381" y="139.4">BF457</text>
<text x="65.8" y="145.8">S</text>
<text x="65.8" y="148.3">E</text>
<text x="131.8" y="144.5">A1</text>
<text x="131.8" y="147">A2</text>
<text x="142.3" y="149.6">O3</text>
<text x="142.3" y="147">O2</text>
<text x="142.3" y="144.5">O1</text>
<text x="210.1" y="145.8">I0b</text>
<text x="210.1" y="148.3">I1b</text>
<text x="220.4" y="148.3">O1b</text>
<text x="220.4" y="145.8">O0b</text>
<text x="131.8" y="154.6">E3</text>
<text x="142.3" y="154.6">O5</text>
<text x="142.3" y="152.1">O4</text>
<text x="210.1" y="150.8">I2b</text>
<text x="210.1" y="153.4">I3b</text>
<text x="220.4" y="153.4">O3b</text>
<text x="220.4" y="150.8">O2b</text>
<text x="68" y="161">XXCRXXXX</text>
<text x="70.8" y="158.5">IC90</text>
<text x="131.8" y="159.7">E1</text>
<text x="131.8" y="157.2">E2</text>
<text x="134.2" y="161">74LS138</text>
<text x="142.3" y="159.7">O7</text>
<text x="142.3" y="157.2">O6</text>
<text x="210.1" y="158.5">OEa</text>
<text x="210.1" y="161">OEb</text>
<text x="65.3" y="164.8">R0</text>
<text x="65.3" y="167.3">R1</text>
<text x="78.1" y="164.8">C0</text>
<text x="78.1" y="167.3">C1</text>
<text x="210.1" y="167.3">I0a</text>
<text x="214.9" y="166.1">IC78</text>
<text x="215.5" y="162.3">74LS244</text>
<text x="220.4" y="167.3">O0a</text>
<text x="65.3" y="169.9">R2</text>
<text x="65.3" y="172.4">R3</text>
<text x="78.1" y="169.9">C2</text>
<text x="78.1" y="172.4">C3</text>
<text x="210.1" y="169.9">I1a</text>
<text x="210.1" y="172.4">I2a</text>
<text x="220.4" y="172.4">O2a</text>
<text x="220.4" y="169.9">O1a</text>
<text x="71.4" y="178.8">IC86</text>
<text x="210.1" y="175">I3a</text>
<text x="210.1" y="177.5">I0b</text>
<text x="220.4" y="177.5">O0b</text>
<text x="220.4" y="175">O3a</text>
<text x="65.9" y="185.1">R0</text>
<text x="68.7" y="181.3">XXCRXXXX</text>
<text x="78.7" y="185.1">C0</text>
<text x="210.1" y="180">I1b</text>
<text x="210.1" y="182.6">I2b</text>
<text x="210.1" y="185.1">I3b</text>
<text x="220.4" y="185.1">O3b</text>
<text x="220.4" y="182.6">O2b</text>
<text x="220.4" y="180">O1b</text>
<text x="65.9" y="187.7">R1</text>
<text x="65.9" y="190.2">R2</text>
<text x="78.7" y="187.7">C1</text>
<text x="78.7" y="190.2">C2</text>
<text x="210.1" y="190.2">OEa</text>
<text x="65.9" y="192.7">R3</text>
<text x="78.7" y="192.7">C3</text>
<text x="210.1" y="192.7">OEb</text>
<text x="214.9" y="197.8">IC80</text>
<text x="215.5" y="194">74LS244</text>
<text x="210.1" y="199.1">I0a</text>
<text x="210.1" y="201.6">I1a</text>
<text x="220.4" y="201.6">O1a</text>
<text x="220.4" y="199.1">O0a</text>
<text x="210.1" y="204.2">I2a</text>
<text x="210.1" y="206.7">I3a</text>
<text x="210.1" y="209.3">I0b</text>
<text x="220.4" y="209.3">O0b</text>
<text x="220.4" y="206.7">O3a</text>
<text x="220.4" y="204.2">O2a</text>
<text x="210.1" y="211.8">I1b</text>
<text x="210.1" y="214.3">I2b</text>
<text x="220.4" y="214.3">O2b</text>
<text x="220.4" y="211.8">O1b</text>
<text x="210.1" y="222">OEa</text>
<text x="210.1" y="216.9">I3b</text>
<text x="220.4" y="216.9">O3b</text>
<text x="210.1" y="224.5">OEb</text>
<text x="215.5" y="225.8">74LS244</text>
</g>
<g font-size="1.3" fill="#a90000">
<text x="62.8" y="71.1">2</text>
<text x="81.8" y="71.1">31P_BTN_1'</text>
<text x="186" y="71.1">1</text>
<text x="195.5" y="71.1">16</text>
<text x="206.3" y="71.1">2</text>
<text x="226" y="71.1">18</text>
<text x="62.8" y="73.6">4</text>
<text x="62.8" y="76.2">6</text>
<text x="81.8" y="73.6">51P_BTN_2'</text>
<text x="81.8" y="76.2">71P_BTN_3'</text>
<text x="143.5" y="73.1" transform="rotate(-90 143.5 73.1)">1</text>
<text x="186" y="73.6">2</text>
<text x="186" y="76.2">3</text>
<text x="195.5" y="76.2">14</text>
<text x="195.5" y="73.6">15</text>
<text x="206.3" y="73.6">4</text>
<text x="206.3" y="76.2">6</text>
<text x="226" y="76.2">14</text>
<text x="226" y="73.6">16</text>
<text x="325.7" y="77.4">3</text>
<text x="331.4" y="74.4" transform="rotate(-90 331.4 74.4)">2</text>
<text x="62.8" y="78.7">8</text>
<text x="81.8" y="78.7">9</text>
<text x="186" y="78.7">4</text>
<text x="186" y="81.3">5</text>
<text x="186" y="83.8">6</text>
<text x="195.5" y="83.8">11</text>
<text x="195.5" y="81.3">12</text>
<text x="195.5" y="78.7">13</text>
<text x="205.7" y="81.3">11</text>
<text x="205.7" y="83.8">13</text>
<text x="206.3" y="78.7">8</text>
<text x="226" y="78.7">12</text>
<text x="226.6" y="83.8">7</text>
<text x="226.6" y="81.3">9</text>
<text x="331.4" y="82" transform="rotate(-90 331.4 82)">1</text>
<text x="186" y="86.3">7</text>
<text x="186" y="88.9">8</text>
<text x="195.5" y="86.3">10</text>
<text x="196.1" y="88.9">9</text>
<text x="205.7" y="86.3">15</text>
<text x="205.7" y="88.9">17</text>
<text x="226.6" y="88.9">3</text>
<text x="226.6" y="86.3">5</text>
<text x="331.4" y="89.6" transform="rotate(-90 331.4 89.6)">2</text>
<text x="62.8" y="90.1">2</text>
<text x="62.8" y="92.7">4</text>
<text x="62.8" y="95.2">6</text>
<text x="81.8" y="90.1">3</text>
<text x="81.8" y="92.7">5</text>
<text x="81.8" y="95.2">7</text>
<text x="143.5" y="94.7" transform="rotate(-90 143.5 94.7)">1</text>
<text x="206.3" y="94">1</text>
<text x="325.7" y="92.7">3</text>
<text x="62.8" y="97.8">8</text>
<text x="81.8" y="97.8">9</text>
<text x="205.7" y="96.5">19</text>
<text x="331.4" y="97.2" transform="rotate(-90 331.4 97.2)">1</text>
<text x="186" y="102.8">1</text>
<text x="186" y="105.4">2</text>
<text x="186" y="107.9">3</text>
<text x="195.5" y="107.9">14</text>
<text x="195.5" y="105.4">15</text>
<text x="195.5" y="102.8">16</text>
<text x="206.3" y="102.8">2</text>
<text x="206.3" y="105.4">4</text>
<text x="206.3" y="107.9">6</text>
<text x="226" y="107.9">14</text>
<text x="226" y="105.4">16</text>
<text x="226" y="102.8">18</text>
<text x="331.4" y="106.1" transform="rotate(-90 331.4 106.1)">2</text>
<text x="186" y="110.5">4</text>
<text x="186" y="113">5</text>
<text x="195.5" y="113">12</text>
<text x="195.5" y="110.5">13</text>
<text x="205.7" y="113">11</text>
<text x="206.3" y="110.5">8</text>
<text x="226" y="110.5">12</text>
<text x="226.6" y="113">9</text>
<text x="301.6" y="109.2">11</text>
<text x="313" y="109.2">10</text>
<text x="325.7" y="109.2">3</text>
<text x="331.4" y="113.7" transform="rotate(-90 331.4 113.7)">1</text>
<text x="61.5" y="114.3">2</text>
<text x="61.5" y="116.8">3</text>
<text x="81.8" y="114.3">4</text>
<text x="186" y="115.5">6</text>
<text x="186" y="118.1">7</text>
<text x="195.5" y="118.1">10</text>
<text x="195.5" y="115.5">11</text>
<text x="205.7" y="115.5">13</text>
<text x="205.7" y="118.1">15</text>
<text x="226.6" y="118.1">5</text>
<text x="226.6" y="115.5">7</text>
<text x="61.5" y="121.9">5</text>
<text x="61.5" y="124.4">6</text>
<text x="81.8" y="121.9">7</text>
<text x="186" y="120.6">8</text>
<text x="196.1" y="120.6">9</text>
<text x="205.7" y="120.6">17</text>
<text x="206.3" y="125.7">1</text>
<text x="226.6" y="120.6">3</text>
<text x="302.2" y="124.4">9</text>
<text x="313.6" y="124.4">8</text>
<text x="325.7" y="124.4">3</text>
<text x="331.4" y="121.4" transform="rotate(-90 331.4 121.4)">2</text>
<text x="60.9" y="129.5">11</text>
<text x="81.8" y="129.5">9</text>
<text x="205.7" y="128.2">19</text>
<text x="331.4" y="129" transform="rotate(-90 331.4 129)">1</text>
<text x="389.9" y="131.5" transform="rotate(-90 389.9 131.5)">2</text>
<text x="60.9" y="132.1">10</text>
<text x="60.9" y="137.1">14</text>
<text x="81.2" y="137.1">12</text>
<text x="206.3" y="134.6">2</text>
<text x="206.3" y="137.1">4</text>
<text x="226" y="137.1">16</text>
<text x="226" y="134.6">18</text>
<text x="384.1" y="134.6">3</text>
<text x="60.9" y="139.7">13</text>
<text x="127.6" y="140.9">1</text>
<text x="127.6" y="143.5">2</text>
<text x="147.3" y="143.5">14</text>
<text x="147.3" y="140.9">15</text>
<text x="206.3" y="139.7">6</text>
<text x="206.3" y="142.2">8</text>
<text x="226" y="142.2">12</text>
<text x="226" y="139.7">14</text>
<text x="389.9" y="139.1" transform="rotate(-90 389.9 139.1)">1</text>
<text x="60.9" y="147.3">15</text>
<text x="61.5" y="144.8">1</text>
<text x="127.6" y="146">3</text>
<text x="147.3" y="148.6">12 PLYR2</text>
<text x="147.3" y="146">13 PLYR1</text>
<text x="226.6" y="149.8">5</text>
<text x="226.6" y="147.3">7</text>
<text x="226.6" y="144.8">9</text>
<text x="127.6" y="153.6">6</text>
<text x="147.3" y="153.6">10</text>
<text x="147.3" y="151.1">11</text>
<text x="226.6" y="152.4">3</text>
<text x="127.6" y="158.7">4</text>
<text x="127.6" y="156.2">5</text>
<text x="147.9" y="158.7">7</text>
<text x="147.9" y="156.2">9</text>
<text x="205.7" y="160">19</text>
<text x="206.3" y="157.5">1</text>
<text x="62.8" y="163.8">2</text>
<text x="62.8" y="166.3">4</text>
<text x="81.8" y="163.8">3</text>
<text x="81.8" y="166.3">5</text>
<text x="206.3" y="166.3">2</text>
<text x="226" y="166.3">18</text>
<text x="62.8" y="168.9">6</text>
<text x="62.8" y="171.4">8</text>
<text x="81.8" y="168.9">7</text>
<text x="81.8" y="171.4">9</text>
<text x="206.3" y="168.9">4</text>
<text x="206.3" y="171.4">6</text>
<text x="206.3" y="174">8</text>
<text x="226" y="174">12</text>
<text x="226" y="171.4">14</text>
<text x="226" y="168.9">16</text>
<text x="226.6" y="179">7</text>
<text x="226.6" y="176.5">9</text>
<text x="63.4" y="184.1">2</text>
<text x="82.5" y="184.1">3</text>
<text x="226.6" y="184.1">3</text>
<text x="226.6" y="181.6">5</text>
<text x="63.4" y="186.7">4</text>
<text x="63.4" y="189.2">6</text>
<text x="63.4" y="191.7">8</text>
<text x="82.5" y="186.7">5</text>
<text x="82.5" y="189.2">7</text>
<text x="82.5" y="191.7">9</text>
<text x="205.7" y="191.7">19</text>
<text x="206.3" y="189.2">1</text>
<text x="206.3" y="198.1">2</text>
<text x="206.3" y="200.6">4</text>
<text x="206.3" y="203.2">6</text>
<text x="226" y="203.2">14</text>
<text x="226" y="200.6">16</text>
<text x="226" y="198.1">18</text>
<text x="205.7" y="208.3">11</text>
<text x="206.3" y="205.7">8</text>
<text x="226" y="205.7">12</text>
<text x="226.6" y="208.3">9</text>
<text x="205.7" y="210.8">13</text>
<text x="205.7" y="213.3">15</text>
<text x="205.7" y="215.9">17</text>
<text x="226.6" y="215.9">3</text>
<text x="226.6" y="213.3">5</text>
<text x="226.6" y="210.8">7</text>
<text x="206.3" y="221">1</text>
<text x="205.7" y="223.5">19</text>
</g>
<g font-size="1.3" fill="#0f0f0f">
<text x="143.5" y="71">VCC</text>
<text x="179.1" y="71">VSS</text>
<text x="199.5" y="71">SA0</text>
<text x="230.8" y="71">MD0</text>
<text x="199.5" y="73.5">SA1</text>
<text x="199.5" y="76.1">SA2</text>
<text x="230.8" y="73.5">MD1</text>
<text x="230.8" y="76.1">MD2</text>
<text x="83.6" y="78.6">1P_START'</text>
<text x="199.5" y="83.7">SA5</text>
<text x="199.5" y="81.2">SA4</text>
<text x="199.5" y="78.6">SA3</text>
<text x="230.8" y="83.7">MD5</text>
<text x="230.8" y="81.2">MD4</text>
<text x="230.8" y="78.6">MD3</text>
<text x="332.7" y="82.4">VSS</text>
<text x="143.4" y="85.1" transform="rotate(-90 143.4 85.1)">SA02</text>
<text x="145.9" y="85.1" transform="rotate(-90 145.9 85.1)">SA73</text>
<text x="148.5" y="85.1" transform="rotate(-90 148.5 85.1)">SA14</text>
<text x="151" y="85.1" transform="rotate(-90 151 85.1)">SA65</text>
<text x="153.5" y="85.1" transform="rotate(-90 153.5 85.1)">SA26</text>
<text x="156.1" y="85.1" transform="rotate(-90 156.1 85.1)">SA57</text>
<text x="158.6" y="85.1" transform="rotate(-90 158.6 85.1)">SA38</text>
<text x="161.2" y="85.1" transform="rotate(-90 161.2 85.1)">SA49</text>
<text x="199.5" y="88.8">SA7</text>
<text x="199.5" y="86.2">SA6</text>
<text x="230.8" y="88.8">MD7</text>
<text x="230.8" y="86.2">MD6</text>
<text x="84.3" y="90">1P_RIGHT'</text>
<text x="85.5" y="92.6">1P_LEFT'</text>
<text x="87.1" y="95.1">1P_UP'</text>
<text x="143.5" y="92.6">VCC</text>
<text x="199.4" y="95.1">SW1</text>
<text x="84.3" y="97.7">1P_DOWN'</text>
<text x="332.7" y="97.7">VSS</text>
<text x="143.4" y="106.7" transform="rotate(-90 143.4 106.7)">SB02</text>
<text x="145.9" y="106.7" transform="rotate(-90 145.9 106.7)">SB73</text>
<text x="148.5" y="106.7" transform="rotate(-90 148.5 106.7)">SB14</text>
<text x="151" y="106.7" transform="rotate(-90 151 106.7)">SB65</text>
<text x="153.5" y="106.7" transform="rotate(-90 153.5 106.7)">SB26</text>
<text x="156.1" y="106.7" transform="rotate(-90 156.1 106.7)">SB57</text>
<text x="158.6" y="106.7" transform="rotate(-90 158.6 106.7)">SB38</text>
<text x="161.2" y="106.7" transform="rotate(-90 161.2 106.7)">SB49</text>
<text x="179.1" y="102.7">VSS</text>
<text x="199.4" y="102.7">SB0</text>
<text x="199.4" y="105.3">SB1</text>
<text x="199.4" y="107.8">SB2</text>
<text x="230.8" y="107.8">MD2</text>
<text x="230.8" y="102.7">MD0</text>
<text x="230.8" y="105.3">MD1</text>
<text x="199.4" y="110.4">SB3</text>
<text x="199.4" y="112.9">SB4</text>
<text x="230.8" y="110.4">MD3</text>
<text x="230.8" y="112.9">MD4</text>
<text x="294.6" y="109.1">COIN1' 11</text>
<text x="85.6" y="114.2">2P_RIGHT'</text>
<text x="199.4" y="118">SB6</text>
<text x="199.4" y="115.4">SB5</text>
<text x="230.8" y="118">MD6</text>
<text x="230.8" y="115.4">MD5</text>
<text x="332.7" y="114.2">VSS</text>
<text x="86.8" y="121.8">2P_LEFT'</text>
<text x="199.4" y="120.5">SB7</text>
<text x="230.8" y="120.5">MD7</text>
<text x="294.6" y="124.3">COIN2'</text>
<text x="88.4" y="129.4">2P_UP'</text>
<text x="199.4" y="126.9">SW2</text>
<text x="332.7" y="129.4">VSS</text>
<text x="85.6" y="137">2P_DOWN'</text>
<text x="195.6" y="134.5">1P_RIGHT'</text>
<text x="195.6" y="137">1P_LEFT'</text>
<text x="230.8" y="137">MD1</text>
<text x="230.8" y="134.5">MD0</text>
<text x="120.6" y="143.4">MA2</text>
<text x="120.6" y="140.8">MA1</text>
<text x="152.1" y="140.8">SW1</text>
<text x="152.1" y="143.4">SW2</text>
<text x="195.6" y="142.1">1P_DOWN'</text>
<text x="195.6" y="139.6">1P_UP'</text>
<text x="230.8" y="139.6">MD2</text>
<text x="230.8" y="142.1">MD3</text>
<text x="120.6" y="145.9">MA3</text>
<text x="195.6" y="144.7">1P_BTN_1'11</text>
<text x="195.6" y="147.2">1P_BTN_2'13</text>
<text x="195.6" y="149.7">1P_BTN_3'15</text>
<text x="230.8" y="147.2">MD5</text>
<text x="230.8" y="149.7">MD6</text>
<text x="230.8" y="144.7">MD4</text>
<text x="120.6" y="153.5">VCC</text>
<text x="152.5" y="151">SYS</text>
<text x="195.6" y="152.3">1P_START' 17</text>
<text x="230.8" y="152.3">MD7</text>
<text x="198.1" y="158.6">PLYR1</text>
<text x="87.4" y="166.2">COIN2'</text>
<text x="87.4" y="163.7">COIN1'</text>
<text x="195.6" y="166.2">2P_RIGHT'</text>
<text x="230.8" y="166.2">MD0</text>
<text x="85.4" y="168.8">SERVICE'</text>
<text x="195.6" y="173.9">2P_DOWN'</text>
<text x="195.6" y="171.3">2P_UP'</text>
<text x="195.6" y="168.8">2P_LEFT'</text>
<text x="230.8" y="168.8">MD1</text>
<text x="230.8" y="173.9">MD3</text>
<text x="230.8" y="171.3">MD2</text>
<text x="195.6" y="178.9">2P_BTN_2'13</text>
<text x="195.6" y="176.4">2P_BTN_1'11</text>
<text x="230.8" y="176.4">MD4</text>
<text x="230.8" y="178.9">MD5</text>
<text x="84.6" y="184">2P_BTN_1'</text>
<text x="195.6" y="181.5">2P_BTN_3'15</text>
<text x="195.6" y="184">2P_START' 17</text>
<text x="230.8" y="184">MD7</text>
<text x="230.8" y="181.5">MD6</text>
<text x="84.6" y="186.6">2P_BTN_2'</text>
<text x="84.6" y="189.1">2P_BTN_3'</text>
<text x="84.9" y="191.6">2P_START'</text>
<text x="198.1" y="190.4">PLYR2</text>
<text x="230.8" y="198">MD0</text>
<text x="195.6" y="203.1">COIN2'</text>
<text x="195.6" y="200.5">COIN1'</text>
<text x="230.8" y="203.1">MD2</text>
<text x="230.8" y="200.5">MD1</text>
<text x="195.6" y="205.6">SERVICE'</text>
<text x="230.8" y="205.6">MD3</text>
<text x="199.4" y="220.9">SYS</text>
</g>
<g font-size="1.3" fill="#725600">
<text x="50.7" y="72.1">1P_BTN_1</text>
<text x="50.7" y="74.6">1P_BTN_2</text>
<text x="50.7" y="77.2">1P_BTN_3</text>
<text x="344.4" y="73.4">LOCK1</text>
<text x="51" y="79.7">1P_START</text>
<text x="308.5" y="78.4">LOCK1</text>
<text x="344.4" y="88.6">LOCK2</text>
<text x="51.7" y="91.1">1P_RIGHT</text>
<text x="52.9" y="93.7">1P_LEFT</text>
<text x="308.5" y="93.7">LOCK2</text>
<text x="51.7" y="98.8">1P_DOWN</text>
<text x="54.5" y="96.2">1P_UP</text>
<text x="344.4" y="105.1">COIN_CNT1</text>
<text x="49.1" y="122.9">2P_RIGHT</text>
<text x="50.3" y="125.4">2P_LEFT</text>
<text x="344.4" y="120.4">COIN_CNT2</text>
<text x="52" y="130.5">2P_UP</text>
<text x="49.2" y="133.1">2P_DOWN</text>
<text x="120.5" y="157.2">LDR</text>
<text x="122.1" y="159.7">IO</text>
<text x="53.9" y="164.8">COIN_1</text>
<text x="53.9" y="167.3">COIN_2</text>
<text x="52.8" y="169.9">SERVICE</text>
<text x="52" y="185.1">2P_BTN_1</text>
<text x="52" y="187.7">2P_BTN_2</text>
<text x="52" y="190.2">2P_BTN_3</text>
<text x="52.3" y="192.7">2P_START</text>
<text x="194.5" y="199.1">VBLANK</text>
</g>
<g font-size="1.3" fill="#0000c2">
<text x="379.2" y="131.5">cambiar simbolo</text>
<text x="241.8" y="149.6" transform="rotate(-90 241.8 149.6)">wrong order</text>
<text x="241.8" y="178.8" transform="rotate(-90 241.8 178.8)">wrong order</text>
</g>
<g font-size="1.3" fill="#000084">
<text x="107.3" y="150.8">MA[1..8]</text>
<text x="240.2" y="163.5">MD[0..15]</text>
</g>
</svg>
